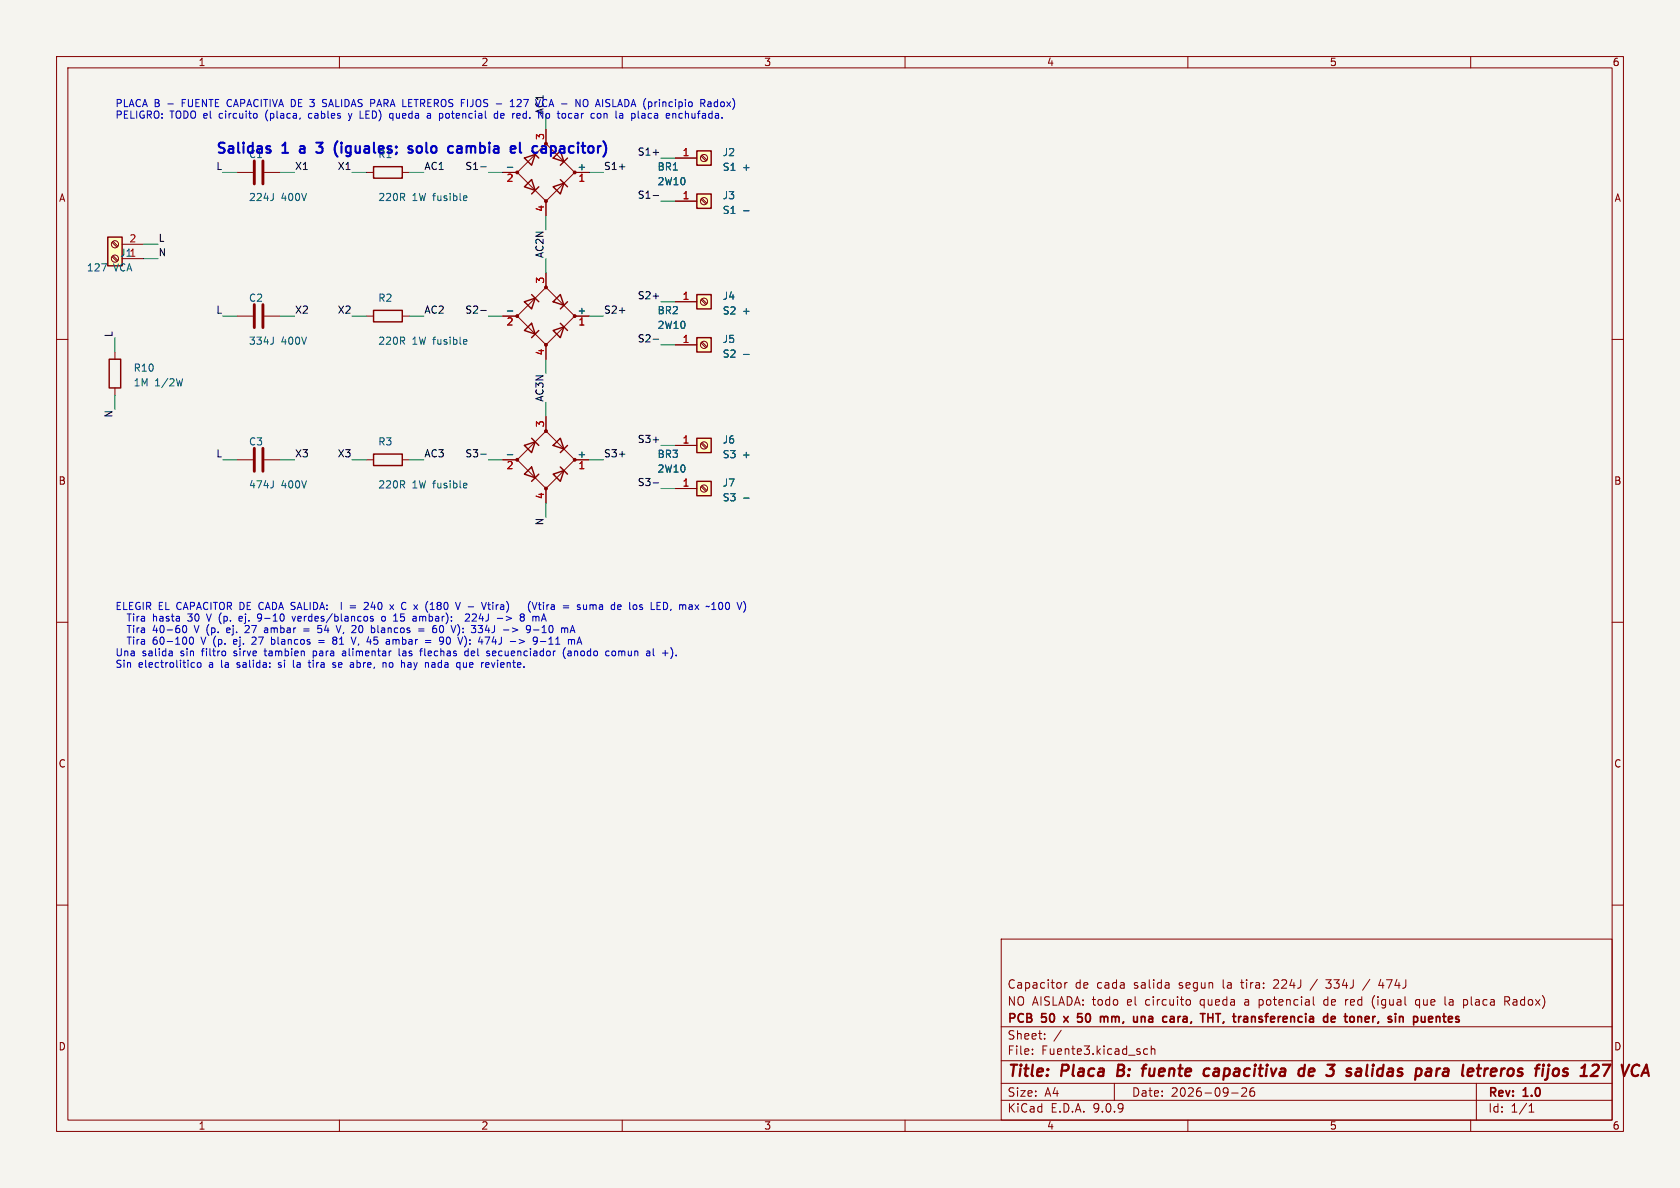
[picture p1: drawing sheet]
<svg xmlns="http://www.w3.org/2000/svg" width="297mm" height="210mm" viewBox="0 0 297 210" stroke-linecap="round" stroke-linejoin="round" font-family="sans-serif">
<path d="M0 0h297v210h-297z" fill="#f5f4ef" stroke="#f5f4ef" stroke-width=".18"/>
<g fill="none" stroke="#840000" stroke-width=".18">
<path d="M10 10h277v190h-277zM12 12h273v186h-273zM60 10v2M110 10v2M160 10v2M210 10v2M260 10v2M10 60h2M285 60h2M10 110h2M285 110h2M10 160h2"/>
<path d="M177 166h108v32h-108zM188.2 173.7v1M188.7 173.7l-.3 .1-.2 .2M210 176.7l.3 .1 .2 .2-.1 .6-.4 .1M222.6 176.7v1.5M222.6 177.6l.1 .1M222.7 176.7l-.1 .1M225.2 173.3h.1M226 173.8l-.9 .9h.9M232.2 177.5l.2 .2M232.9 173.1l-1.3 2M234.3 176.7l-.3 .3v.4l.3 .3"/>
<path d="M234.4 174.6l.2 .1h.4M234.4 173.2h.9l-.5 .6h.2M237.9 176.7v1M238.3 176.7l-.3 .1-.1 .2M242.2 173.1l-1.3 2M243 176a1.72 1.72 0 0 0 0 2.3M244.1 173.1l-.4 1.1h1M251 176.8l-.5-.1-.3 .3v.4l.2 .2h.6M256.4 176.7l-.2 .1M256.4 177.1a.29 .29 0 0 0-.2 .3 .29 .29 0 0 0 .2 .3M259.2 176.7l.3 .3v.4l-.3 .3M266 177l.7-.1 .2-.2-.1-.4-.2-.1h-.6v1.5"/>
<path d="M266.4 177l.5 .7M285 160h2M60 198v2M110 198v2M160 198v2M177 194.5h108M177 191.5h108M177 187.5h108M177 181.5h108M182.5 186.3v.1M182.5 185.5v.1M184.7 183.6v.1"/>
<path d="M184.7 182.8v.1M187.6 182.1l-1.3 2M197 191.5v3M202.2 186.1l.3 .3 .4-.1M202.9 185.5l-.4-.1-.3 .3M203.5 185.5l.2-.1 .4 .1 .1 .9M203.5 184.9v1.5M210 198v2M217.7 193.2h1.2M220.3 192.4v.5l-.8 .9h.9M221.2 192.4a1.17 1.17 0 0 0-.1 1.3h.6l.1-.5-.3-.3h-.4l-.1 .3M260 198v2"/>
<path d="M261 191.5v6.5M270.3 196.6h.9M270.3 195.5l.4-.4v1.5"/>
</g>
<g fill="none" stroke="#840000" stroke-width=".4">
<path d="M197.7 188.2l-.2 2h.8M201.8 188.9h.8M202.7 188.2l-.4 .1M212.9 190.1l.2 .1 .6-.1M213.1 189l.2-.1 .5 .1M214.6 189.5l-.1 .2 .1 .4M229.7 190.1l.2 .1 .6-.1M230.6 189a.66 .66 0 0 0-.9 .1M230.7 188.2l-.3 2M232.1 188.9l-.5 .1-.3 .9 .3 .3 .6-.1M232.4 189.4l-1 .1M241.7 188.2l-.2 1.7 .3 .3"/>
<path d="M254 188.9l-.1 1.3M254.6 188.9l-.4 .1-.2 .3M258.7 188.2l-.2 1.7M261.5 188.2l-.3 1.7M263.1 188.9l-.4 .1M264.3 188.9l-.6 .1-.2 .9 .3 .3h.4M264.6 189.4l-1 .1M277.2 189a.49 .49 0 0 0-.8 .3v.1l.7 .2v.3l-.3 .3-.5-.1M286.7 188.2l.4 2"/>
</g>
<g fill="none" stroke="#840000" stroke-width=".3">
<path d="M188.1 179.7l.7 1M188.8 179.7l-.7 1M190.7 179.8h.5M191.3 179.2h-.7l-.1 .7M194.8 179.7l.3 .1 .1 .1M195.2 179.9l.2-.2 .4 .1v.1M195.2 179.9v.8M201.8 179.7v1M202.3 179.8l-.3-.1-.2 .1M207.1 179.7h.2l.3 .2v.8M212.2 179.2h.9M212.6 179.2v1.5"/>
<path d="M213.6 179.2v1.5M213.6 179.9h.8M214.4 179.2v1.5M214.9 179.2h.9M215.3 179.2v1.5M221.7 179.7l-.4 .1M237.6 179.7h.6M237.8 179.2v1.3l.4 .2M242 179.8l.1 .2-.8 .2M249.9 179.8l.4-.1 .3 .3v.4l-.1 .2h-.6M249.9 179.7v1.5M255.1 179.7h.5"/>
<path d="M255.3 179.2v1.3l.3 .2M191.2 180.6l-.5 .1M207.6 180.6l-.5 .1M207.6 180l-.5 .1"/>
</g>
<path d="M123.2 59.7h2.5v2.5h-2.5z" fill="#ffffc2"/>
<path d="M92.7 27.9l1.9-.6-.6 1.9zM92.7 33l1.3-1.2 .6 1.9zM95.2 33l-1.2 1.3M97.8 27.9l1.3-1.2 .6 1.9zM97.8 33l1.9-.6-.6 1.9zM99.1 31.8l1.2 1.2M66 54.9h5.1v2h-5.1zM123.2 59.7h2.5v2.5h-2.5zM66 80.3h5.1v2h-5.1z" fill="none" stroke="#840000" stroke-width=".25"/>
<g fill="none" stroke="#840000" stroke-width=".18">
<path d="M88.9 30.5h2.5M96.5 25.4l5.1 5.1-5.1 5.1-5.1-5.1zM96.5 22.9v2.5M96.5 35.6v2.5M101.6 30.5h2.5M64.8 55.9h1.2M71.1 55.9h1.3M119.4 61h3.8M123.9 60.6l.9 .9M124.1 60.5l.9 .8M41.9 81.3h2.8M46.7 81.3h2.8"/>
<path d="M64.8 81.3h1.2M71.1 81.3h1.3"/>
<circle cx="124.5" cy="61" r=".63"/>
</g>
<path d="M89.7 29.6h1M82.1 60l.4 .1v.2l-.6 .1M82.5 60.8l-.4 .1M131.5 62.7h.9M48.3 85v.9l-.2 .3M82.1 85.4l.4 .1v.2l-.6 .1M82.5 86.2l-.4 .1" fill="none" stroke="#006464" stroke-width=".18"/>
<g fill="#840000" stroke="#840000" stroke-width=".18">
<circle cx="91.4" cy="30.5" r=".25"/>
<circle cx="96.5" cy="25.4" r=".25"/>
<circle cx="96.5" cy="35.6" r=".25"/>
<circle cx="101.6" cy="30.5" r=".25"/>
</g>
<path d="M45 79.2v4.1M46.5 79.2v4.1" fill="none" stroke="#840000" stroke-width=".51"/>
<path d="M123.2 26.7h2.5v2.5h-2.5z" fill="#ffffc2"/>
<path d="M123.2 26.7h2.5v2.5h-2.5z" fill="none" stroke="#840000" stroke-width=".25"/>
<g fill="none" stroke="#840000" stroke-width=".18">
<path d="M119.4 27.9h3.8M123.9 27.6l.9 .8M124.1 27.4l.9 .9M41.9 55.9h2.8M46.7 55.9h2.8"/>
<circle cx="124.5" cy="27.9" r=".63"/>
</g>
<path d="M45 53.8v4.1M46.5 53.8v4.1" fill="none" stroke="#840000" stroke-width=".51"/>
<path d="M48.3 59.6v.9l-.2 .3" fill="none" stroke="#006464" stroke-width=".18"/>
<path d="M123.2 52.1h2.5v2.5h-2.5z" fill="#ffffc2"/>
<path d="M123.2 52.1h2.5v2.5h-2.5z" fill="none" stroke="#840000" stroke-width=".25"/>
<g fill="none" stroke="#840000" stroke-width=".18">
<path d="M119.4 53.3h3.8M123.9 53l.9 .8M124.1 52.8l.9 .9"/>
<circle cx="124.5" cy="53.3" r=".63"/>
</g>
<path d="M123.2 34.3h2.5v2.5h-2.5z" fill="#ffffc2"/>
<path d="M123.2 34.3h2.5v2.5h-2.5zM19.3 63.5h2v5.1h-2zM92.7 78.7l1.9-.6-.6 1.9zM94 77.5l1.2 1.2M97.8 78.7l1.3-1.2 .6 1.9zM100.3 78.7l-1.2 1.3M92.7 83.8l1.3-1.2 .6 1.9zM95.2 83.8l-1.2 1.3M97.8 83.8l1.9-.6-.6 1.9zM99.1 82.6l1.2 1.2" fill="none" stroke="#840000" stroke-width=".25"/>
<g fill="none" stroke="#840000" stroke-width=".18">
<path d="M41.9 30.5h2.8M46.7 30.5h2.8M119.4 35.6h3.8M123.9 35.2l.9 .9M124.1 35.1l.9 .8M20.3 62.2v1.3M20.3 68.6v1.3M96.5 76.2l5.1 5.1-5.1 5.1-5.1-5.1zM96.5 73.7v2.5M88.9 81.3h2.5M96.5 86.4v2.5M101.6 81.3h2.5"/>
<circle cx="124.5" cy="35.6" r=".63"/>
</g>
<path d="M48.3 34.2v.9l-.2 .3M131.5 37.3h.9M32.3 66.9l-.3 1.3M89.7 80.4h1" fill="none" stroke="#006464" stroke-width=".18"/>
<g fill="#840000" stroke="#840000" stroke-width=".18">
<circle cx="91.4" cy="81.3" r=".25"/>
<circle cx="96.5" cy="76.2" r=".25"/>
<circle cx="96.5" cy="86.4" r=".25"/>
<circle cx="101.6" cy="81.3" r=".25"/>
</g>
<path d="M45 28.4v4.1M46.5 28.4v4.1" fill="none" stroke="#840000" stroke-width=".51"/>
<path d="M123.2 85.1h2.5v2.5h-2.5z" fill="#ffffc2"/>
<path d="M123.2 85.1h2.5v2.5h-2.5z" fill="none" stroke="#840000" stroke-width=".25"/>
<g fill="none" stroke="#840000" stroke-width=".18">
<path d="M119.4 86.4h3.8M123.9 86l.9 .9M124.1 85.9l.9 .8"/>
<circle cx="124.5" cy="86.4" r=".63"/>
</g>
<path d="M131.5 88.1h.9" fill="none" stroke="#006464" stroke-width=".18"/>
<path d="M123.2 77.5h2.5v2.5h-2.5z" fill="#ffffc2"/>
<path d="M66 29.5h5.1v2h-5.1zM92.7 53.3l1.9-.6-.6 1.9zM92.7 58.4l1.3-1.2 .6 1.9zM94 52.1l1.2 1.2M95.2 58.4l-1.2 1.3M97.8 53.3l1.3-1.2 .6 1.9zM97.8 58.4l1.9-.6-.6 1.9zM99.1 57.2l1.2 1.2M100.3 53.3l-1.2 1.3M123.2 77.5h2.5v2.5h-2.5z" fill="none" stroke="#840000" stroke-width=".25"/>
<g fill="none" stroke="#840000" stroke-width=".18">
<path d="M64.8 30.5h1.2M71.1 30.5h1.3M88.9 55.9h2.5M96.5 50.8l5.1 5.1-5.1 5.1-5.1-5.1zM96.5 48.3v2.5M101.6 55.9h2.5M96.5 61v2.5M119.4 78.7h3.8M123.9 78.4l.9 .8M124.1 78.2l.9 .9"/>
<circle cx="124.5" cy="78.7" r=".63"/>
</g>
<path d="M82.1 34.6l.4 .1v.2l-.6 .1M82.5 35.4l-.4 .1M89.7 55h1" fill="none" stroke="#006464" stroke-width=".18"/>
<g fill="#840000" stroke="#840000" stroke-width=".18">
<circle cx="91.4" cy="55.9" r=".25"/>
<circle cx="96.5" cy="50.8" r=".25"/>
<circle cx="96.5" cy="61" r=".25"/>
<circle cx="101.6" cy="55.9" r=".25"/>
</g>
<path d="M19 41.9h2.6v5.1h-2.6z" fill="#ffffc2"/>
<path d="M19 41.9h2.6v5.1h-2.6z" fill="none" stroke="#840000" stroke-width=".25"/>
<g fill="none" stroke="#840000" stroke-width=".18">
<path d="M88.9 30.5h2.5M96.5 22.9v2.5M96.5 35.6v2.5M101.6 30.5h2.5M119.4 27.9h3.8M119.4 35.6h3.8M19.8 45.4l.9 .8M19.8 42.8l.9 .9M20 45.2l.9 .9M20 42.7l.9 .8M21.6 45.7h3.8M21.6 43.2h3.8"/>
<path d="M88.9 55.9h2.5M96.5 48.3v2.5M101.6 55.9h2.5M119.4 53.3h3.8M96.5 61v2.5M96.5 73.7v2.5M119.4 61h3.8M119.4 78.7h3.8M88.9 81.3h2.5M96.5 86.4v2.5M101.6 81.3h2.5M119.4 86.4h3.8"/>
<circle cx="20.3" cy="43.2" r=".63"/>
<circle cx="20.3" cy="45.7" r=".63"/>
</g>
<path d="M89.7 29.6h1M131.5 37.3h.9M18 46.6h.8l-.5 1.3M89.7 55h1M131.5 62.7h.9M89.7 80.4h1M131.5 88.1h.9" fill="none" stroke="#006464" stroke-width=".18"/>
<path d="M85 29.5h1M109.5 29.5h1M115.5 26.9h.9M115.5 34.6h.9M85 54.9h1M109.5 54.9h1M115.5 52.3h.9M115.5 60h.9M115.5 77.7h.9M85 80.3h1M109.5 80.3h1M115.5 85.4h.9" fill="none" stroke="#0f0f0f" stroke-width=".18"/>
<g fill="none" stroke="#009600" stroke-width=".18">
<path d="M39.4 30.5h2.5M49.5 30.5h2.6M62.2 30.5h2.6M72.4 30.5h2.5M86.4 30.5h2.5M96.5 20.3v2.6M96.5 38.1v2.5M104.1 30.5h2.6M116.8 27.9h2.6M116.8 35.6h2.6M20.3 59.7v2.5M25.4 45.7h2.5"/>
<path d="M25.4 43.2h2.5M39.4 55.9h2.5M49.5 55.9h2.6M62.2 55.9h2.6M72.4 55.9h2.5M86.4 55.9h2.5M96.5 45.7v2.6M104.1 55.9h2.6M116.8 53.3h2.6M20.3 69.9v2.5M96.5 63.5v2.5M96.5 71.1v2.6"/>
<path d="M116.8 61h2.6M116.8 78.7h2.6M39.4 81.3h2.5M49.5 81.3h2.6M62.2 81.3h2.6M72.4 81.3h2.5M86.4 81.3h2.5M96.5 88.9v2.5M104.1 81.3h2.6M116.8 86.4h2.6"/>
</g>
<g fill="none" stroke="#0000c2" stroke-width=".18">
<path d="M57.3 18.2l.3 .1M57.3 17.6h.4M57.6 18.8l-.4 .1M63.7 19.6v1.3h.6M88 19.6v1.3M90.2 18.9h.7M90.2 17.9l.4-.3v1.3M91.9 17.6l-.5 .1M92.1 18.1l-.7 .8h.7M103.3 17.6h.1a.43 .43 0 0 1 .5 .4v.4a.42 .42 0 0 1-.4 .5 .42 .42 0 0 1-.4-.5v-.4zM108.9 19.6v1.1M124.2 18.2l.4 .7"/>
<path d="M124.6 17.7v.4M125.2 18.1h.4l.1 .8M125.7 18.3l-.4 .1-.2 .2 .2 .3 .4-.1M126.7 18l-.3 .1-.1 .1v.5l.4 .2M45 20.1h.3l.2 .2-.1 .5-.4 .1M54.8 20.1l-.3 .2v.4l.3 .2M61.6 20.1l.3 .8M61.9 20.9l-.3 .4M62.2 20.1l-.3 .8M69.1 20.1h.4M69.5 20.8l-.4 .1M69.5 20.1v1.2"/>
<path d="M75.6 20.1h.5v.8M75.6 20.8h.5M76.1 20.4l-.5 .1M78.8 20.2v.6M88 20.1h-.4l-.2 .2 .1 .5h.5M88.9 20.1h-.2l-.2 .1 .1 .6 .3 .1M89.1 20.4l-.6 .1M91.5 20.1h.4l.1 .3-.6 .1M91.9 20.8l-.4 .1M96.7 20.1h.3M97 20.8l-.3 .1M100.6 20.2v.6"/>
<path d="M106.2 20.2v.6l-.2 .1-.4-.1M114 20.8l-.4 .1M114 20.4h-.4M114 20.2v.7M120.1 20.2v.6l.2 .1 .3-.1M30.3 115.1l.2 .2v.6M30.5 115.9h-.5M30.5 115.4h-.5M32.4 110.7l.2-.1a.68 .68 0 0 1 .4 .6 .68 .68 0 0 1-.4 .6l-.2-.1M33.6 112.7l.2-.1a.68 .68 0 0 1 .4 .7 .68 .68 0 0 1-.4 .6l-.2-.1-.1-.4zM33.8 117.9l.2 .1 .4-.1M34.3 110.6l.5 1.2"/>
<path d="M34.4 117.2l-.4-.1-.2 .1M35 117.2l.3-.1 .2 .3v.3l-.2 .3-.3-.1-.1-.2zM35.5 112.6l.5 1.3M36.5 108.5l.4 1.3M39.8 115.2v.6M40.1 111.2v.6h.4M40.7 111.3l-.6 .1M41.3 113.2v.6l.4 .1M41.9 113.3l-.6 .2M42.8 109h-.4l-.1 .1v.6h.5M42.9 109.3l-.6 .1M44 111.1l-.7 .7h.8"/>
<path d="M45.2 113.2l-.7 .7h.8M46.2 108.8a.84 .84 0 0 1-.3 1h-.3M46.2 109.1l-.2 .2h-.4M46.7 115.1h.5M46.8 114.7l.1 1.2M46.9 111l.4 .1v.7M47.3 111.8h-.4M47.3 111.3l-.4 .1M48.1 113l.4 .1 .1 .2-.1 .5-.4 .1M49.2 117.9l.1 .1M49.4 117.1l-.2 .2 .2 .3M51.6 109l.3 .8 .3-.8"/>
<path d="M51.9 116.7v1.1l.1 .2M53.7 111.2h.9M53.7 111.5h.9M54.5 117.1h.5M54.6 116.7v1.1l.4 .2M55.4 115.9h.3M55.4 115.1v1.3M55.7 115.1h-.3M56.2 110.6v.6M56.3 113.2h1M56.3 113.6h1M56.6 111.1l.3 .2v.3l-.3 .2"/>
<path d="M58.8 117.3l.1 .2 .5 .2-.2 .3-.4-.1M58.8 112.9l.1 .1M59.5 112.9l-.2 .3 .2 .2v.2l-.2 .3M60.3 106.5v1.3M60.6 115.1h.5M60.8 111.8l-.2 .2M61.1 115.4h-.4l-.2 .2 .2 .3h.4M61.9 107.1h1M61.9 107.5h1M62.9 112.6l-.4 1.3M63.4 113.8l-.1 .3M64.4 106.6l.5-.1 .2 .3-.8 1h.8"/>
<path d="M65.5 109.3l.5 .3v.1l-.4 .1M65.5 109h.5M66.8 111.7l.2 .1M67.5 109.1l.2-.1 .4 .1v.5l-.1 .1-.3 .1-.2-.1zM67.8 117.2h.4l.1 .8M68.9 117.2v.7M68.9 106.9l.7 .9M69.5 113.2l.3-.2 .2 .2M69.6 106.9l-.7 .9M69.8 108.7l.1-.2v1.3M70.6 114.7v1l.1 .2M70.8 109.7l.5 .1"/>
<path d="M70.9 108.5l-.1 .6 .5-.1M71 116.7v1.3M71.3 115.1h-.1M71.3 115.4l-.1 .2 .1 .3M71.8 106.6l-.4-.1-.3 .2M72.5 117.1l-.4 .1M72.5 117.5h-.3l-.1 .2v.2l.4 .1M74 111.2h1M74 111.5h1M74.2 115.1h.5M74.2 109v.8M74.5 109l-.3 .1"/>
<path d="M75.1 114.7v1l.2 .2M76.4 117.2h.4M76.8 117.5h-.3l-.2 .2 .1 .2 .4 .1M77.7 113.2l.1-.5 .4-.1 .2 .3v.4M78.4 111.1l-.1 .6-.3 .1M79 112.9l-.1 .2M79.6 112.9v.7l-.4 .3M81.9 111.7v.1M81.9 111.1v.1M81.9 117.1l.1 .8 .3 .1 .2-.1M82.8 115.1h-.4l-.2 .2 .1 .6h.5M82.8 114.7v1.2"/>
<path d="M82.8 108.5l-.5 .1M83 108.8v.3l-.8 .7h.8M83.1 113.8v.1M84.2 108.9l-.8 .9h.8M86.1 110.5l-.3 .9h.8M86.2 106.9h.5M86.5 107.7l.2 .1M86.9 117.1l.3 .9M87.1 106.5v.1M87.1 106.9v.9M87.3 112.6l-.3 .9h.8M87.5 115.1h-.3l-.1 .2v.6h.4"/>
<path d="M87.7 115.4l-.6 .1M89.5 109l1 .3-1 .4M90.6 111l.9 .4-.9 .3M91.8 113l.9 .4-.9 .4M93.1 110.8l.2-.2h.2l.3 .2M93.8 106.3a1.46 1.46 0 0 0 0 1.9M94.1 106.5l.4 1.3 .4-1.3M94.2 109v.8M94.3 111.4h1M94.3 112.7v.2M94.4 109l-.2 .1M94.4 112.7l.3-.1 .3 .3"/>
<path d="M95.2 106.9h.5M95.4 106.5v1.1l.3 .2M95.5 113.4h1M95.8 109.4h.6M95.8 111.8h.8M96.1 110.8l-.3 .1M96.1 106.5v.1M96.1 106.9v.9M96.1 108.5l.5 1.3M97 113.9h.8M97.3 112.8l-.3 .2M99.7 114.8a1.48 1.48 0 0 0 .2 1.6"/>
<path d="M100.4 115.1h.5l.1 .8M100.8 111.8l.4-1.2 .4 1.2M100.9 111.5h.6M101 115.4h-.5l-.1 .2 .1 .3h.5M102 113.9l.4-1.3 .4 1.3M102.1 113.5h.6M102.5 107l-.3-.1-.1 .2v.2l.4 .1v.3h-.4M104.8 107v.1M104.8 107.1l.2-.2 .3 .1 .1 .8M104.8 107.1v.7M107.6 115.1h.1M107.7 115.9h-.1"/>
<path d="M108.7 106.5v1.3M108.8 115.3l-.2-.2h-.3l-.1 .2 .1 .6h.3l.2-.2M111.3 106.5v1.1l.2 .2M115.5 114.7v1l.2 .2M118.6 114.5a1.49 1.49 0 0 1 0 1.9M118.6 107.7l-.1 .2M126.1 106.7l.1-.2v1.3M127.2 106.6l.1-.1 .3 .1M128.4 106.6l.2-.1a.72 .72 0 0 1 .1 1.3"/>
</g>
<g fill="none" stroke="#0000c2" stroke-width=".36">
<path d="M39.7 25.3l-.7-.1-.2 .2M42.1 25.2v1.6M43.1 25.2v.2M44.7 25.2v1.8M47.6 26.4l.3 .3-.3 .3M47.6 25.8l.2 .1M50.3 25.5l.1-.3v1.8M53.1 26.4v.5M55.9 25.2h1.1l-.6 .7 .5 .1M56 26.9h.9M59.7 25l-.4 .5M60.4 25.2v.2"/>
<path d="M60.4 25.8v1.2M66.1 25.2v1.6M72.3 26.3l.6 .2 .1 .3-.3 .2-.5-.1M72.3 25.9h.6M74.4 25.9a.49 .49 0 0 0-.7 .3v.5a.49 .49 0 0 0 .7 .2M75.4 25.2v1.6M81 25.8h.4l.2 .3v.9M81.6 26.9l-.6 .1M81.6 26.2l-.6 .1M84.9 25.2v1.8M86.5 25.2v.2M91.9 25.2v1.6"/>
<path d="M97.4 25.9l.5-.1 .4 .4v.5l-.2 .2h-.7M102.2 25.2v.2M103.1 25.2v1.6M106.7 25l.3 .5"/>
</g>
<g font-size="2.8" fill="#840000">
<text x="178" y="190.9">Title:</text>
<text x="187.7" y="190.9">Placa</text>
<text x="198.4" y="190.9">B:</text>
<text x="203.6" y="190.9">fuente</text>
<text x="215.3" y="190.9">capacitiva</text>
<text x="232.9" y="190.9">de</text>
<text x="238.7" y="190.9">3</text>
<text x="242.9" y="190.9">salidas</text>
<text x="255.9" y="190.9">para</text>
<text x="264.9" y="190.9">letreros</text>
<text x="278.8" y="190.9">fijos</text>
<text x="287.6" y="190.9">127</text>
</g>
<g font-size="2.5" fill="#0000c2">
<text x="38.1" y="28">Salidas</text>
<text x="50" y="28">1</text>
<text x="53.9" y="28">a</text>
<text x="57.6" y="28">3</text>
<text x="61.4" y="28">(iguales;</text>
<text x="75.2" y="28">solo</text>
<text x="83" y="28">cambia</text>
<text x="94.7" y="28">el</text>
<text x="99.3" y="28">capacitor)</text>
</g>
<g font-size="2.1" fill="#840000">
<text x="178" y="178">NO AISLADA: todo</text>
<text x="178" y="175">Capacitor</text>
<text x="190" y="175">de</text>
<text x="194" y="175">cada</text>
<text x="199.4" y="178">el</text>
<text x="200.6" y="175">salida</text>
<text x="202.8" y="178">circuito</text>
<text x="208.7" y="175">segun</text>
<text x="212.6" y="178">queda</text>
<text x="216.6" y="175">la</text>
<text x="220" y="175">tira:</text>
<text x="220.6" y="178">a</text>
<text x="223.2" y="178">potencial</text>
<text x="225.9" y="175">224J</text>
<text x="234.9" y="178">de</text>
<text x="235.5" y="175">334J</text>
<text x="238.8" y="178">red</text>
<text x="243.7" y="178">(igual</text>
<text x="245.1" y="175">474J</text>
<text x="251.6" y="178">que</text>
<text x="256.9" y="178">la</text>
<text x="260.3" y="178">placa</text>
<text x="267.8" y="178">Radox)</text>
<text x="178" y="184">Sheet:</text>
<text x="178" y="181.2">PCB</text>
<text x="184.2" y="181.2">50</text>
<text x="188.8" y="181.2">x</text>
<text x="191.8" y="181.2">50</text>
<text x="196.4" y="181.2">mm,</text>
<text x="202.9" y="181.2">una</text>
<text x="208.7" y="181.2">cara,</text>
<text x="216.1" y="181.2">THT,</text>
<text x="222.4" y="181.2">transferencia</text>
<text x="238.9" y="181.2">de</text>
<text x="243.3" y="181.2">toner,</text>
<text x="251.5" y="181.2">sin</text>
<text x="256.6" y="181.2">puentes</text>
<text x="178" y="186.7">File:</text>
<text x="184.1" y="186.7">Fuente3.kicad_sch</text>
<text x="178" y="196.9">KiCad</text>
<text x="178" y="194.1">Size:</text>
<text x="184.7" y="194.1">A4</text>
<text x="185.7" y="196.9">E.D.A.</text>
<text x="193.3" y="196.9">9.0.9</text>
<text x="200" y="194.1">Date:</text>
<text x="207" y="194.1">2026-09-26</text>
<text x="263" y="194.3">Rev:</text>
<text x="263" y="196.9">Id:</text>
<text x="267.1" y="196.9">1/1</text>
<text x="269.4" y="194.3">1.0</text>
</g>
<g font-size="1.8" fill="#840000">
<text x="35" y="11.9">1</text>
<text x="85" y="11.9">2</text>
<text x="135" y="11.9">3</text>
<text x="185" y="11.9">4</text>
<text x="235" y="11.9">5</text>
<text x="285" y="11.9">6</text>
<text x="10.3" y="35.9">A</text>
<text x="285.3" y="35.9">A</text>
<text x="10.3" y="85.9">B</text>
<text x="285.3" y="85.9">B</text>
<text x="10.3" y="135.9">C</text>
<text x="285.3" y="135.9">C</text>
<text x="10.3" y="185.9">D</text>
<text x="285.3" y="185.9">D</text>
<text x="35" y="199.9">1</text>
<text x="85" y="199.9">2</text>
<text x="135" y="199.9">3</text>
<text x="185" y="199.9">4</text>
<text x="235" y="199.9">5</text>
<text x="285" y="199.9">6</text>
</g>
<g font-size="1.8" fill="#0000c2">
<text x="20.3" y="19.3">PLACA B</text>
<text x="20.3" y="21.3">PELIGRO:</text>
<text x="29.7" y="19.3">-</text>
<text x="30" y="21.3">TODO el</text>
<text x="32.4" y="19.3">FUENTE CAPACITIVA DE 3</text>
<text x="39" y="21.3">circuito</text>
<text x="47.4" y="21.3">(placa,</text>
<text x="55.2" y="21.3">cables</text>
<text x="58.1" y="19.3">SALIDAS PARA LETREROS FIJOS</text>
<text x="64.7" y="21.3">LED)</text>
<text x="70.1" y="21.3">queda</text>
<text x="77" y="21.3">a</text>
<text x="79.3" y="21.3">potencial</text>
<text x="89.3" y="21.3">de</text>
<text x="92.3" y="19.3">127</text>
<text x="92.7" y="21.3">red.</text>
<text x="96.2" y="20.3" transform="rotate(-90 96.2 20.3)">AC1</text>
<text x="97.1" y="19.3">VCA -</text>
<text x="97.5" y="21.3">No</text>
<text x="101.1" y="21.3">tocar</text>
<text x="104.5" y="19.3">NO AISLADA (principio</text>
<text x="107.2" y="21.3">con</text>
<text x="111.7" y="21.3">la</text>
<text x="114.7" y="21.3">placa</text>
<text x="121.1" y="21.3">enchufada.</text>
<text x="127.2" y="19.3">Radox)</text>
<text x="43.9" y="28.1">C1</text>
<text x="66.8" y="28.1">R1</text>
<text x="20.3" y="108.2">ELEGIR EL CAPACITOR DE CADA SALIDA:</text>
<text x="22.7" y="110.2">Tira</text>
<text x="22.7" y="112.2">Tira</text>
<text x="27.3" y="110.2">hasta</text>
<text x="27.3" y="112.2">40-60</text>
<text x="33.7" y="110.2">30</text>
<text x="34.9" y="112.2">V (p.</text>
<text x="37.3" y="110.2">V (p.</text>
<text x="41" y="112.2">ej.</text>
<text x="43.3" y="110.2">ej.</text>
<text x="44.4" y="112.2">27</text>
<text x="46.8" y="110.2">9-10</text>
<text x="48" y="112.2">ambar</text>
<text x="53.2" y="110.2">verdes/blancos</text>
<text x="55.1" y="112.2">=</text>
<text x="57.9" y="112.2">54</text>
<text x="61.4" y="112.2">V, 20</text>
<text x="65.9" y="108.2">240</text>
<text x="67.9" y="112.2">blancos</text>
<text x="69.2" y="110.2">o</text>
<text x="70.7" y="108.2">x</text>
<text x="71.5" y="110.2">15</text>
<text x="72.9" y="108.2">C x</text>
<text x="75.1" y="110.2">ambar):</text>
<text x="76.4" y="112.2">=</text>
<text x="77.5" y="108.2">(180</text>
<text x="79.2" y="112.2">60</text>
<text x="82.8" y="112.2">V):</text>
<text x="83.2" y="108.2">V -</text>
<text x="84.8" y="110.2">224J</text>
<text x="86.5" y="112.2">334J</text>
<text x="88.2" y="108.2">Vtira)</text>
<text x="90.6" y="110.2">-&gt;</text>
<text x="92.3" y="112.2">-&gt;</text>
<text x="94.9" y="110.2">8</text>
<text x="96.6" y="112.2">9-10</text>
<text x="96.9" y="108.2">(Vtira</text>
<text x="103.2" y="108.2">=</text>
<text x="106" y="108.2">suma</text>
<text x="112.2" y="108.2">de</text>
<text x="115.6" y="108.2">los</text>
<text x="119.6" y="108.2">LED,</text>
<text x="124.8" y="108.2">max</text>
<text x="129.9" y="108.2">~100</text>
<text x="20.3" y="116.3">Una</text>
<text x="20.3" y="118.4">Sin</text>
<text x="22.7" y="114.3">Tira</text>
<text x="24.5" y="118.4">electrolitico</text>
<text x="25.1" y="116.3">salida</text>
<text x="27.3" y="114.3">60-100</text>
<text x="32" y="116.3">sin</text>
<text x="36" y="116.3">filtro</text>
<text x="36.1" y="114.3">V (p.</text>
<text x="37.1" y="118.4">a</text>
<text x="39.4" y="118.4">la</text>
<text x="41.8" y="116.3">sirve</text>
<text x="42.2" y="114.3">ej.</text>
<text x="42.4" y="118.4">salida:</text>
<text x="45.6" y="114.3">27</text>
<text x="47.5" y="116.3">tambien</text>
<text x="49.2" y="114.3">blancos</text>
<text x="49.9" y="118.4">si</text>
<text x="52.7" y="118.4">la</text>
<text x="55.7" y="118.4">tira</text>
<text x="56.2" y="116.3">para</text>
<text x="57.8" y="114.3">=</text>
<text x="60.1" y="118.4">se</text>
<text x="60.5" y="114.3">81</text>
<text x="61.6" y="116.3">alimentar</text>
<text x="63.4" y="118.4">abre,</text>
<text x="64.1" y="114.3">V, 45</text>
<text x="69.3" y="118.4">no</text>
<text x="70.6" y="114.3">ambar</text>
<text x="71.8" y="116.3">las</text>
<text x="72.8" y="118.4">hay</text>
<text x="75.8" y="116.3">flechas</text>
<text x="77.2" y="118.4">nada</text>
<text x="77.7" y="114.3">=</text>
<text x="80.4" y="114.3">90</text>
<text x="83" y="118.4">que</text>
<text x="83.9" y="116.3">del</text>
<text x="84" y="114.3">V):</text>
<text x="87.6" y="118.4">reviente.</text>
<text x="87.7" y="114.3">474J</text>
<text x="87.9" y="116.3">secuenciador</text>
<text x="93.5" y="114.3">-&gt;</text>
<text x="97.8" y="114.3">9-11</text>
<text x="101.6" y="116.3">(anodo</text>
<text x="109.4" y="116.3">comun</text>
<text x="116.8" y="116.3">al</text>
<text x="119.8" y="116.3">+).</text>
</g>
<g font-size="1.8" fill="#a90000">
<text x="96.3" y="24.8" transform="rotate(-90 96.3 24.8)">3</text>
<text x="120.6" y="27.7">1</text>
<text x="89.5" y="32.5">2</text>
<text x="102.2" y="32.5">1</text>
<text x="120.6" y="35.3">1</text>
<text x="96.3" y="37.5" transform="rotate(-90 96.3 37.5)">4</text>
<text x="22.8" y="42.9">2</text>
<text x="96.3" y="50.2" transform="rotate(-90 96.3 50.2)">3</text>
<text x="120.6" y="53.1">1</text>
<text x="89.5" y="57.9">2</text>
<text x="102.2" y="57.9">1</text>
<text x="96.3" y="62.9" transform="rotate(-90 96.3 62.9)">4</text>
<text x="120.6" y="60.7">1</text>
<text x="96.3" y="75.6" transform="rotate(-90 96.3 75.6)">3</text>
<text x="89.5" y="83.3">2</text>
<text x="102.2" y="83.3">1</text>
<text x="120.6" y="78.5">1</text>
<text x="96.3" y="88.3" transform="rotate(-90 96.3 88.3)">4</text>
<text x="120.6" y="86.1">1</text>
</g>
<g font-size="1.8" fill="#0f0f0f">
<text x="112.6" y="27.6">S1+</text>
<text x="38.1" y="30.1">L</text>
<text x="52.1" y="30.1">X1</text>
<text x="59.6" y="30.1">X1</text>
<text x="74.9" y="30.1">AC1</text>
<text x="82.2" y="30.1">S1-</text>
<text x="106.7" y="30.1">S1+</text>
<text x="112.6" y="35.2">S1-</text>
<text x="27.9" y="42.8">L</text>
<text x="27.9" y="45.4">N</text>
<text x="96.2" y="45.7" transform="rotate(-90 96.2 45.7)">AC2N</text>
<text x="112.6" y="53">S2+</text>
<text x="20" y="59.7" transform="rotate(-90 20 59.7)">L</text>
<text x="38.1" y="55.5">L</text>
<text x="52.1" y="55.5">X2</text>
<text x="59.6" y="55.5">X2</text>
<text x="74.9" y="55.5">AC2</text>
<text x="82.2" y="55.5">S2-</text>
<text x="106.7" y="55.5">S2+</text>
<text x="112.6" y="60.6">S2-</text>
<text x="96.2" y="71.1" transform="rotate(-90 96.2 71.1)">AC3N</text>
<text x="20" y="73.9" transform="rotate(-90 20 73.9)">N</text>
<text x="38.1" y="80.9">L</text>
<text x="52.1" y="80.9">X3</text>
<text x="59.6" y="80.9">X3</text>
<text x="74.9" y="80.9">AC3</text>
<text x="82.2" y="80.9">S3-</text>
<text x="106.7" y="80.9">S3+</text>
<text x="112.6" y="78.4">S3+</text>
<text x="112.6" y="86">S3-</text>
<text x="96.2" y="93" transform="rotate(-90 96.2 93)">N</text>
</g>
<g font-size="1.8" fill="#006464">
<text x="127.7" y="27.8">J2</text>
<text x="43.9" y="35.7">224J</text>
<text x="49.7" y="35.7">400V</text>
<text x="66.8" y="35.7">220R</text>
<text x="72.8" y="35.7">1W fusible</text>
<text x="102" y="30.2">+</text>
<text x="116.1" y="30.3">BR1</text>
<text x="116.1" y="32.9">2W10</text>
<text x="127.7" y="35.4">J3</text>
<text x="127.7" y="30.4">S1</text>
<text x="131.3" y="30.4">+</text>
<text x="127.7" y="38">S1</text>
<text x="21.1" y="45.6">J11</text>
<text x="15.3" y="48.2">127</text>
<text x="20.1" y="48.2">VCA</text>
<text x="43.9" y="53.5">C2</text>
<text x="66.8" y="53.5">R2</text>
<text x="127.7" y="53.2">J4</text>
<text x="102" y="55.6">+</text>
<text x="116.1" y="55.7">BR2</text>
<text x="116.1" y="58.3">2W10</text>
<text x="127.7" y="55.8">S2</text>
<text x="131.3" y="55.8">+</text>
<text x="23.5" y="65.9">R10</text>
<text x="43.9" y="61.1">334J</text>
<text x="49.7" y="61.1">400V</text>
<text x="66.8" y="61.1">220R</text>
<text x="72.8" y="61.1">1W fusible</text>
<text x="127.7" y="60.8">J5</text>
<text x="127.7" y="63.4">S2</text>
<text x="23.5" y="68.5">1M</text>
<text x="27.4" y="68.5">1/2W</text>
<text x="43.9" y="78.9">C3</text>
<text x="66.8" y="78.9">R3</text>
<text x="102" y="81">+</text>
<text x="116.1" y="81.1">BR3</text>
<text x="116.1" y="83.7">2W10</text>
<text x="127.7" y="78.6">J6</text>
<text x="127.7" y="81.2">S3</text>
<text x="131.3" y="81.2">+</text>
<text x="43.9" y="86.5">474J</text>
<text x="49.7" y="86.5">400V</text>
<text x="66.8" y="86.5">220R</text>
<text x="72.8" y="86.5">1W fusible</text>
<text x="127.7" y="86.2">J7</text>
<text x="127.7" y="88.8">S3</text>
</g>
</svg>
